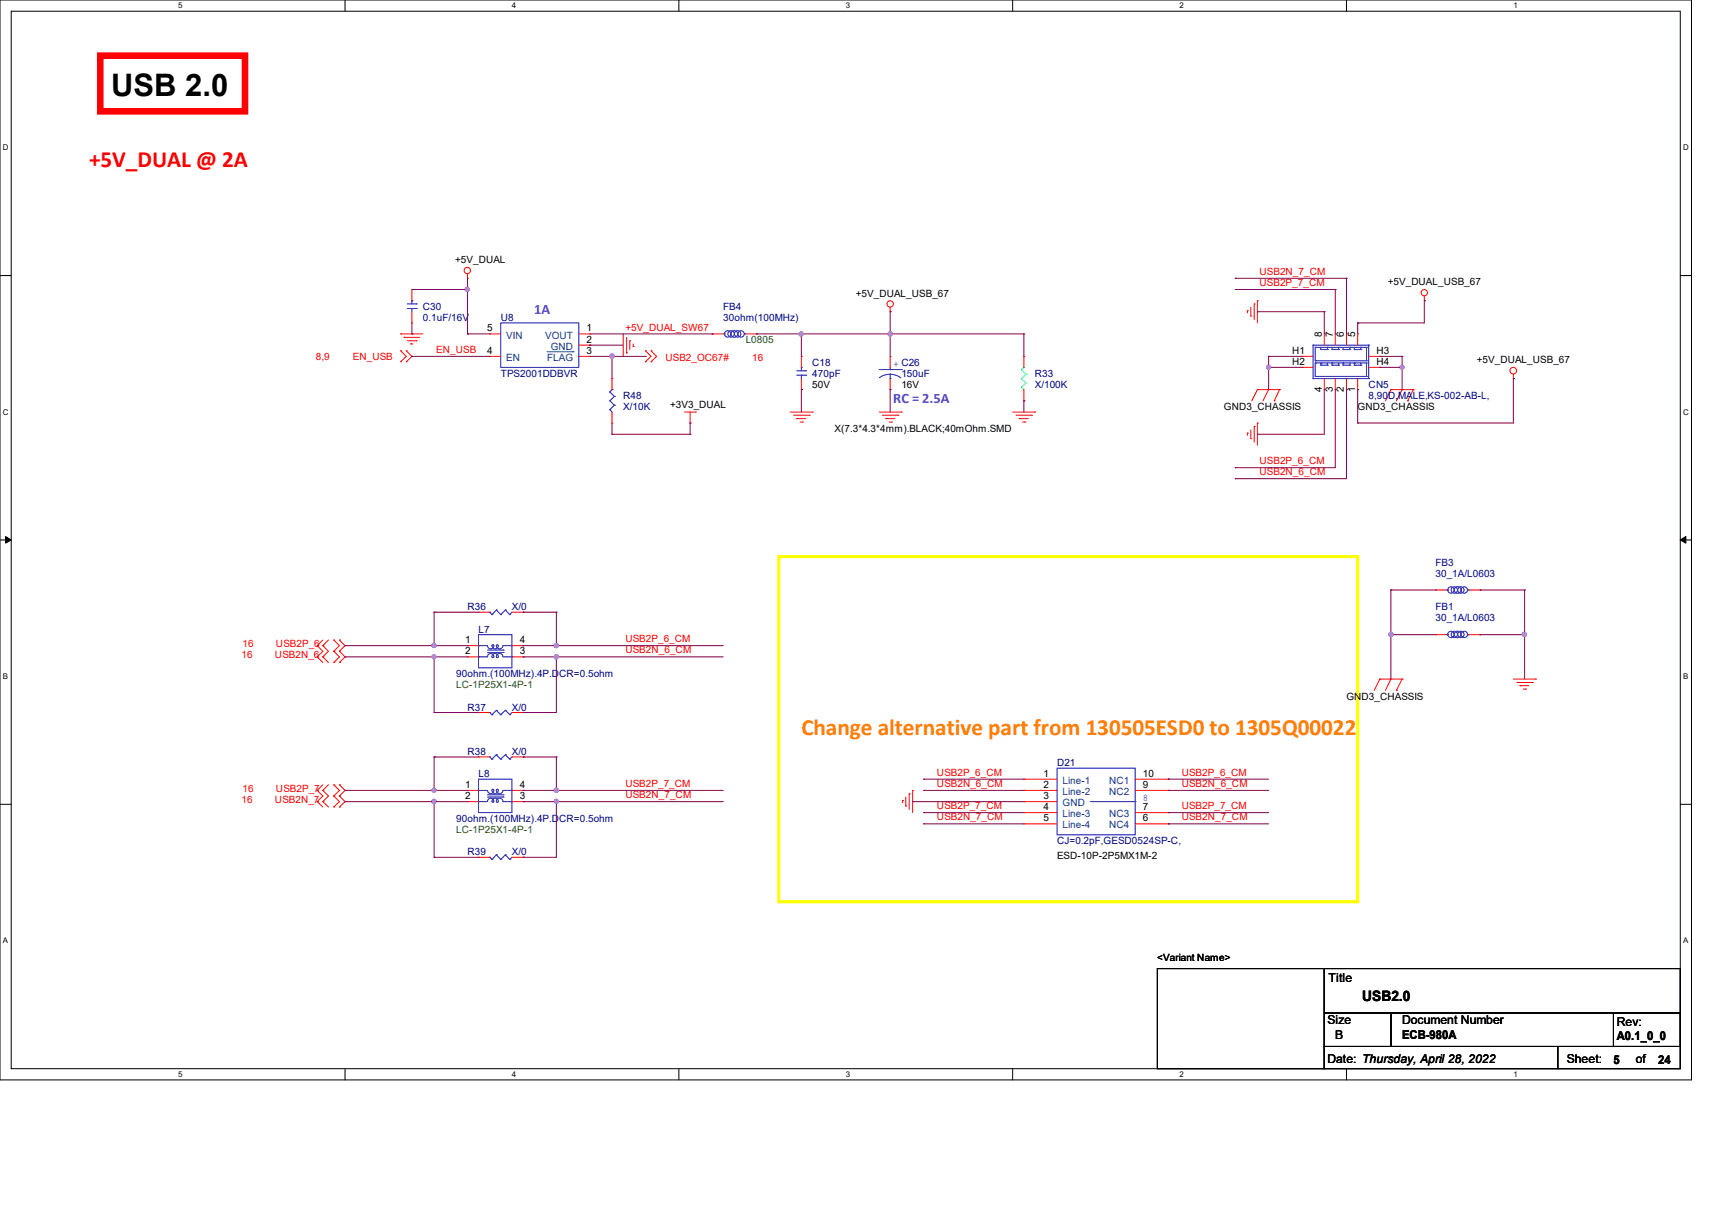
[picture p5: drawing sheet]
<svg xmlns="http://www.w3.org/2000/svg" width="297mm" height="210mm" viewBox="0 0 297 210" stroke-linecap="round" stroke-linejoin="round" font-family="sans-serif">
<path d="M0 0h293.5v187.3h-293.5zM1.9 1.9h289.6v183.4h-289.6z" fill="none" stroke="#000" stroke-width=".17"/>
<g fill="#fff">
<path d="M30.9 .2h.8v1.5h-.8z"/>
<path d="M30.9 185.5h.8v1.6h-.8z"/>
</g>
<path d="M59.9 0v1.9M59.9 185.3v2" fill="none" stroke="#000" stroke-width=".17"/>
<g fill="#fff">
<path d="M88.8 .2h.8v1.5h-.8z"/>
<path d="M88.8 185.5h.8v1.6h-.8z"/>
</g>
<path d="M117.8 0v1.9M117.8 185.3v2" fill="none" stroke="#000" stroke-width=".17"/>
<g fill="#fff">
<path d="M146.7 .2h.8v1.5h-.8z"/>
<path d="M146.7 185.5h.8v1.6h-.8z"/>
</g>
<path d="M175.7 0v1.9M175.7 185.3v2" fill="none" stroke="#000" stroke-width=".17"/>
<g fill="#fff">
<path d="M204.6 .2h.8v1.5h-.8z"/>
<path d="M204.6 185.5h.8v1.6h-.8z"/>
</g>
<path d="M233.6 0v1.9M233.6 185.3v2" fill="none" stroke="#000" stroke-width=".17"/>
<g fill="#fff">
<path d="M262.6 .2h.7v1.5h-.7z"/>
<path d="M262.6 185.5h.7v1.6h-.7z"/>
<path d="M.5 24.8h1v1.6h-1z"/>
<path d="M292 24.8h1v1.6h-1z"/>
<path d="M.5 70.7h1v1.5h-1z"/>
<path d="M292 70.7h1v1.5h-1z"/>
</g>
<path d="M0 47.8h1.9M291.5 47.8h2" fill="none" stroke="#000" stroke-width=".17"/>
<g fill="#fff">
<path d="M.5 116.5h.9v1.6h-.9z"/>
<path d="M292 116.5h.9v1.6h-.9z"/>
</g>
<path d="M0 93.6h1.9M291.5 93.6h2" fill="none" stroke="#000" stroke-width=".17"/>
<path d="M1 93l.9 .6-.9 .6zM291.5 93.6l1-.6v1.2z" fill="#000" stroke="#000" stroke-width=".17"/>
<g fill="#fff">
<path d="M.5 162.4h.9v1.5h-.9z"/>
<path d="M292 162.4h.9v1.5h-.9z"/>
</g>
<path d="M0 139.5h1.9M291.5 139.5h2M200.8 168h28.9v17.3h-28.9zM229.7 175.7h11.6v5.8h-11.6zM229.7 168h61.8v7.7h-61.8zM241.3 175.7h50.2v5.8h-50.2zM279.9 175.7h11.6v5.8h-11.6zM229.7 181.5h40.6v3.8h-40.6zM270.3 181.5h21.2v3.8h-21.2z" fill="none" stroke="#000" stroke-width=".17"/>
<path d="M17.4 9.7h25.1v9.6h-25.1z" fill="none" stroke="#f00" stroke-width="1.1"/>
<path d="M135.1 96.5h100.4v59.9h-100.4z" fill="none" stroke="#ff0" stroke-width=".55"/>
<g fill="none" stroke="#f00" stroke-width=".17">
<path d="M69.5 57.9h.1M69.5 57.9h3.9M70.1 58.5h.1M70.1 58.5h2.7M70.7 59.1h1.5M71.2 59.6h.1M71.2 59.6h.4M71.5 56h.1M71.5 50.2h.1M71.5 50.2v2M71.5 54.1v1.9M72.2 59.1h.1"/>
<path d="M81.1 48.3h.1M81.1 47.5v.8M85 57.9h.1M85 57.9h1.9M100.4 57.9h1.9M100.4 59.9h1.9M102.3 57.9h.1M102.3 59.9h.1M108.1 57.9v3.9M108.7 58.5v2.7M109.3 59.1h.1M109.3 59.1v1.5"/>
<path d="M109.9 59.6v.5M123.6 57.9h.1M123.6 57.9h1.9M129.4 57.9h1.9M131.3 57.9h.1M154.4 54.1h.1M154.4 53.3v.8M216.4 53.9h.1M216.4 53.9v.4M217 54.8h.1M217 53.3v1.5M217.6 52.7h.1"/>
<path d="M217.6 52.7v2.7M218.1 52.2h.1M218.1 52.2v3.8M229.7 57.9h.1M229.7 57.9v2M231.6 57.9h.1M231.6 57.9v2M233.6 57.9h.1M233.6 57.9v2M235.5 57.9h.1M235.5 57.9v2M247.1 52.2h.1"/>
<path d="M247.1 51.4v.8M69.5 62.7h.1M69.5 60.8h.1M69.5 60.8l1 1-1 .9M70.5 60.8h.1M70.5 62.7h.1M70.5 60.8l1 1-1 .9M85 61.8h.1M85 61.8h1.9M100.4 61.8h1.9M102.3 61.8h.1M106.2 73.4h.1"/>
<path d="M106.2 65.7h.1M106.2 65.7v1.9M106.2 71.5v1.9M108.1 61.8h.1M108.7 61.2h.1M109.9 60.1h.1M112 60.8h.1M112 62.7h.1M112 60.8l.9 1-.9 .9M112.9 60.8h.1M112.9 62.7h.1M112.9 60.8l1 1-1 .9"/>
<path d="M118.7 71.5h1.9M119.7 73.4h.1M119.7 71.5v1.9M120.6 71.5h.1M137.1 71.5h3.8M137.7 72h2.7M138.2 72.6h.1M138.2 72.6h1.6M138.8 73.2h.4M139 67.6h.1M139 61.8h.1M139 61.8v1.9"/>
<path d="M139 65.7v1.9M139.2 73.2h.1M140.4 72h.1M140.9 71.5h.1M152.5 71.5h3.9M153.1 72h2.7M153.7 72.6h.1M153.7 72.6h1.5M154.3 73.2h.3M154.4 61.8h.1M154.4 67.6h.1M154.4 61.8v1.9"/>
<path d="M154.4 65.7v1.9M154.6 73.2h.1M155.8 72h.1M156.4 71.5h.1M175.7 71.5h3.8M176.3 72h2.7M176.8 72.6h.1M176.8 72.6h1.6M177.4 73.2h.4M177.6 69.5h.1M177.6 61.8h.1M177.6 61.8v1.9"/>
<path d="M177.6 67.6v1.9M177.8 73.2h.1M179 72h.1M179.5 71.5h.1M216.4 75.1h.1M216.4 75.1v.4M217 76.1h.1M217 74.5v1.6M217.6 74h.1M217.6 74v2.7M218.1 73.4h.1M218.1 67.6h.1"/>
<path d="M218.1 73.4v3.8M218.1 67.6h3.9M218.1 67.6l-.9 1.9M220.1 67.6h.1M220.1 67.6l-1 1.9M221.1 69.5h.1M222 67.6h.1M222 67.6l-.9 1.9M225.9 61.8h.1M225.9 63.7h.1M225.9 61.8h1.9M225.9 63.7h1.9"/>
<path d="M229.7 67.6h.1M229.7 65.7v1.9M231.6 67.6h.1M231.6 65.7v1.9M233.6 67.6h.1M233.6 65.7v1.9M235.5 67.6h.1M235.5 65.7v1.9M237.4 61.8h2M237.4 63.7h2M239.4 61.8h.1M239.4 63.7h.1"/>
<path d="M241.3 67.6h.1M241.3 67.6l-.9 1.9M241.3 67.6h3.9M243.2 67.6h.1M243.2 67.6l-.9 1.9M244.2 69.5h.1M245.2 67.6h.1M245.2 67.6l-1 1.9M262.6 65.7h.1M262.6 64.9v.8M55 113.9h.1M55 112h.1"/>
<path d="M55 112l1 .9-1 1M55 113.9l1 1M56 113.9h.1M56 112h.1M56 112l1 .9-1 1M56 113.9l1 1M56 111l-1 1M57 111l-1 1M57.9 112.9h.1M57.9 114.9h.1M57.9 111h.1M57.9 112.9l1 1-1 1"/>
<path d="M57.9 111l1 1-1 .9M58.9 114.9h.1M58.9 112.9h.1M58.9 111h.1M58.9 112.9l1 1-1 1M58.9 111l1 1-1 .9M81.1 113.9h.1M81.1 112h.1M81.1 113.9h1.9M81.1 112h1.9M83 106.2h.1M83 106.2h2"/>
<path d="M88.8 113.9h2M88.8 112h2M88.8 106.2h2M90.8 112h.1M90.8 113.9h.1M90.8 106.2h.1M239.4 117.8h.1M239.4 117.8l-1 1.9M239.4 117.8h3.8M241.3 117.8h.1M241.3 117.8l-.9 1.9M242.3 119.7h.1"/>
<path d="M243.2 117.8h.1M243.2 117.8l-.9 1.9M249 102.3h.1M249 110.1h.1M249 102.3h2M249 110.1h2M254.8 102.3h2M254.8 110.1h2M256.8 102.3h.1M256.8 110.1h.1M262.6 117.8h3.8M263.1 118.4h2.8"/>
<path d="M263.7 118.9h.1M263.7 118.9h1.6M264.3 119.5h.4M264.7 119.5h.1M265.9 118.4h.1M266.4 117.8h.1M55 139h.1M55 137.1h.1M55 137.1l1 .9-1 1M55 139l1 1M56 139h.1M56 137.1h.1"/>
<path d="M56 137.1l1 .9-1 1M56 139l1 1M56 136.1l-1 1M57 136.1l-1 1M57.9 138h.1M57.9 140h.1M57.9 136.1h.1M57.9 138l1 1-1 1M57.9 136.1l1 1-1 .9M58.9 140h.1M58.9 138h.1M58.9 136.1h.1"/>
<path d="M58.9 138l1 1-1 1M58.9 136.1l1 1-1 .9M81.1 139h.1M81.1 137.1h.1M81.1 137.1h1.9M81.1 139h1.9M83 123.6h.1M83 131.3h.1M83 123.6h2M83 131.3h2M88.8 137.1h2M88.8 139h2"/>
<path d="M88.8 123.6h2M88.8 131.3h2M90.8 123.6h.1M90.8 131.3h.1M90.8 137.1h.1M90.8 139h.1M156.6 138.8h.1M156.6 138.8v.4M157.1 139.8h.1M157.1 138.2v1.6M157.7 137.7h.1M157.7 137.7v2.7"/>
<path d="M158.3 137.1h.1M158.3 137.1v3.8M177.6 135.1h.1M177.6 137.1h.1M177.6 139h.1M177.6 135.1h5.8M177.6 137.1h5.8M177.6 139h5.8M196.9 135.1h5.8M196.9 137.1h5.8M202.7 137.1h.1M202.7 135.1h.1"/>
<path d="M83 148.7h.1M83 148.7h2M88.8 148.7h2M90.8 148.7h.1M177.6 140.9h.1M177.6 142.9h.1M177.6 140.9h5.8M177.6 142.9h5.8M196.9 140.9h5.8M196.9 142.9h5.8M202.7 140.9h.1M202.7 142.9h.1"/>
<circle cx="81.1" cy="46.9" r=".55"/>
<circle cx="154.4" cy="52.7" r=".55"/>
<circle cx="247.1" cy="50.8" r=".55"/>
<circle cx="262.5" cy="64.3" r=".57"/>
</g>
<g fill="none" stroke="#00f" stroke-width=".17">
<path d="M70.7 52.7h1.5M70.7 53.5h1.5M71.5 52.2h.1M71.5 53.5h.1M71.5 52.2v.5M71.5 53.5v.6M72.2 52.7h.1M72.2 53.5h.1M86.9 56h13.5v7.7h-13.5zM125.5 57.9h.2M125.7 57.9h.1M129.2 57.9h.1"/>
<path d="M129.2 57.9h.2M227.8 59.9h.1M227.8 59.9v5.8M227.8 59.9h9.6M237.4 59.9h.1M237.4 59.9v5.8M105.8 68h.1M105.8 71h.1M105.8 69.5h.1M105.8 68l.8 .7M105.8 71l.4 .5M105.8 69.5l.8 .8"/>
<path d="M106.2 67.6h.1M106.2 67.6l-.4 .4M106.6 70.3h.1M106.6 68.7h.1M106.6 70.3l-.8 .7M106.6 68.7l-.8 .8M138.2 64.3h1.6M138.2 65.1h1.6M139 63.7h.1M139 65.1h.1M139 63.7v.6M139 65.1v.6"/>
<path d="M139.8 64.3h.1M139.8 65.1h.1M152.5 64.1h3.9M154.4 65.7h.1M154.4 64.1h.1M154.4 64.9l-.8 .1-1 .5M154.4 64.9l.8 .1 1.1 .5M154.4 63.7v.4M154.4 64.9v.8M156.4 64.1h.1M227.8 65.7h.1M227.8 65.7h9.6"/>
<path d="M228.2 62.6h.1M228.2 60.2h.1M228.2 62.9h.1M228.2 65.3h.1M228.2 60.2h8.9M228.2 62.6h8.9M228.2 60.2v2.4M228.2 62.9v2.4M228.2 65.3h8.9M228.2 62.9h8.9M229.2 60.6h.1M229.2 63.3h.1"/>
<path d="M229.2 62.9h.1M229.2 60.2v.4M229.2 62.9v.4M229.2 60.6h1.1M229.2 63.3h1.1M230.3 60.6h.1M230.3 60.2h.1M230.3 63.3h.1M230.3 60.2v.4M230.3 62.9v.4M231.1 60.6h.1M231.1 63.3h.1"/>
<path d="M231.1 62.9h.1M231.1 60.6h1.1M231.1 60.2v.4M231.1 62.9v.4M231.1 63.3h1.1M232.2 60.6h.1M232.2 60.2h.1M232.2 63.3h.1M232.2 60.2v.4M232.2 62.9v.4M233 60.6h.1M233 63.3h.1"/>
<path d="M233 62.9h.1M233 60.6h1.2M233 60.2v.4M233 62.9v.4M233 63.3h1.2M234.2 60.6h.1M234.2 60.2h.1M234.2 63.3h.1M234.2 60.2v.4M234.2 62.9v.4M234.9 60.6h.1M234.9 63.3h.1"/>
<path d="M234.9 62.9h.1M234.9 60.6h1.2M234.9 60.2v.4M234.9 62.9v.4M234.9 63.3h1.2M236.1 60.6h.1M236.1 60.2h.1M236.1 63.3h.1M236.1 60.2v.4M236.1 62.9v.4M237.1 60.2h.1M237.1 62.6h.1"/>
<path d="M237.1 65.3h.1M237.1 62.9h.1M237.1 60.2v2.4M237.1 62.9v2.4M237.4 65.7h.1M83 110.1h5.8v5.7h-5.8zM83 112h.1M83 113.9h.1M83 112h1.6a.53 .53 0 0 0 .6 .5 .53 .53 0 0 0 .4-.6h-.2a.52 .52 0 0 0 .5 .6 .52 .52 0 0 0 .5-.6l-.1-.1-.2 .2a.57 .57 0 0 0 .6 .5 .57 .57 0 0 0 .5-.5M84.6 113.2h2.7M84.6 112.7h2.7M85 106.2h.1"/>
<path d="M85 106.2l.3 .4M85.3 106.6h.1M85.7 113.9l-.3 .1a.53 .53 0 0 1 .5-.7 .53 .53 0 0 1 .5 .6M85.7 113.9a.55 .55 0 0 0-.6-.6 .55 .55 0 0 0-.5 .6h-1.6M86.1 105.8h.1M86.1 105.8l-.8 .8M86.1 105.8l.8 .8M86.4 113.9l-.1 .1-.2-.1a.57 .57 0 0 1 .6-.6 .57 .57 0 0 1 .5 .6M86.9 106.6h.1M87.3 113.2h.1M87.3 112.7h.1M87.3 112h1.5"/>
<path d="M87.3 113.9h1.5M87.7 105.8h.1M87.7 105.8l.7 .8M87.7 105.8l-.8 .8M88.4 106.6h.1M88.8 113.9h.1M88.8 112h.1M88.8 106.2l-.4 .4M251 102.3h.2M251 110.1h.2M251.2 102.3h.1M251.2 110.1h.1"/>
<path d="M254.6 102.3h.1M254.6 110.1h.1M254.6 102.3h.2M254.6 110.1h.2M83 135.1h5.8v5.8h-5.8zM83 137.1h.1M83 139h.1M84.6 138.2h2.7M84.6 137.8h2.7M85 123.6h.1M85 131.3h.1M85 123.6l.3 .4"/>
<path d="M85 131.3l.3 .4M85.3 124h.1M85.3 131.7h.1M86.1 123.2h.1M86.1 130.9h.1M86.1 123.2l-.8 .8M86.1 123.2l.8 .8M86.1 130.9l-.8 .8M86.1 130.9l.8 .8M86.9 124h.1M86.9 131.7h.1M87.2 139a.55 .55 0 0 0-.5-.6 .55 .55 0 0 0-.5 .7h.2a.51 .51 0 0 0-.5-.7 .51 .51 0 0 0-.5 .7h.2a.53 .53 0 0 0-.4-.7 .53 .53 0 0 0-.6 .6h-1.6"/>
<path d="M87.2 137.1a.56 .56 0 0 1-.6 .5 .56 .56 0 0 1-.4-.7h.2a.53 .53 0 0 1-.5 .7 .53 .53 0 0 1-.5-.7h.2a.54 .54 0 0 1-.4 .7 .54 .54 0 0 1-.6-.5h-1.6M87.3 138.2h.1M87.3 137.8h.1M87.3 139h1.5M87.3 137.1h1.5M87.7 123.2h.1M87.7 130.9h.1M87.7 123.2l.7 .8M87.7 123.2l-.8 .8M87.7 130.9l.7 .8M87.7 130.9l-.8 .8M88.4 124h.1"/>
<path d="M88.4 131.7h.1M88.8 139h.1M88.8 137.1h.1M88.8 123.6l-.4 .4M88.8 131.3l-.4 .4M183.4 133.2h13.5v11.6h-13.5zM189.2 139h7.7M196.9 139h.1M85 148.7h.1M85 148.7l.3 .4M85.3 149.1h.1M86.1 148.3h.1"/>
<path d="M86.1 148.3l-.8 .8M86.1 148.3l.8 .8M86.9 149.1h.1M87.7 148.3h.1M87.7 148.3l.7 .8M87.7 148.3l-.8 .8M88.4 149.1h.1M88.8 148.7l-.4 .4"/>
<circle cx="126.2" cy="57.9" r=".55"/>
<circle cx="126.8" cy="57.9" r=".55"/>
<circle cx="127.4" cy="57.9" r=".57"/>
<circle cx="128" cy="57.9" r=".55"/>
<circle cx="128.6" cy="57.9" r=".55"/>
<circle cx="251.7" cy="102.3" r=".55"/>
<circle cx="251.7" cy="110" r=".55"/>
<circle cx="252.3" cy="110" r=".55"/>
<circle cx="252.3" cy="102.3" r=".55"/>
<circle cx="252.9" cy="102.3" r=".57"/>
<circle cx="252.9" cy="110" r=".57"/>
<circle cx="253.4" cy="110" r=".55"/>
<circle cx="253.4" cy="102.3" r=".55"/>
<circle cx="254" cy="110" r=".55"/>
<circle cx="254" cy="102.3" r=".55"/>
</g>
<path d="M177.2 64.1h.1M177.2 67.2h.1M177.2 65.7h.1M177.2 64.1l.8 .8M177.2 67.2l.4 .4M177.2 65.7l.8 .7M177.6 63.7h.1M177.6 63.7l-.4 .4M178 66.4h.1M178 64.9h.1M178 66.4l-.8 .8M178 64.9l-.8 .8" fill="none" stroke="#00ff80" stroke-width=".17"/>
<path d="M94.9 61h4.5M99.4 61h.1" fill="none" stroke="#004080" stroke-width=".17"/>
<g fill="none" stroke="#800040" stroke-width=".17">
<path d="M71.5 57.9h.1M71.5 50.2h9.6M71.5 56v1.9M81.1 50.2h.1M81.1 57.9h.1M81.1 48.3v9.6M81.1 57.9h3.9M102.3 59.9h.1M102.3 57.9h21.3M102.3 59.9h5.8M123.6 57.9h.1M131.3 57.9h.1"/>
<path d="M131.3 57.9h46.3M139 57.9h.1M139 57.9v3.9M154.4 57.9h.1M154.4 54.1h.1M154.4 54.1v7.7M177.6 57.9h.1M177.6 57.9v3.9M214.3 48.3h.1M214.3 50.2h.1M214.3 50.2h17.3M214.3 48.3h19.3"/>
<path d="M218.1 54.1h.1M218.1 54.1h11.6M229.7 54.1h.1M229.7 54.1v3.8M231.6 50.2h.1M231.6 50.2v7.7M233.6 48.3h.1M233.6 48.3v9.6M235.5 56h.1M235.5 56v1.9M247.1 52.2h.1M247.1 52.2v3.8h-11.6"/>
<path d="M71.5 61.8h.1M71.5 61.8h13.5M102.3 61.8h9.7M106.2 61.8h.1M106.2 75.3h.1M106.2 61.8v3.9M106.2 73.4v1.9M106.2 75.3h13.5M112 61.8h.1M119.7 75.3h.1M119.7 73.4h.1M119.7 73.4v1.9"/>
<path d="M139 67.6h.1M139 67.6v3.9M154.4 67.6h.1M154.4 67.6v3.9M177.6 69.5h.1M177.6 69.5v2M218.1 75.3h.1M220.1 63.7h.1M220.1 61.8h.1M220.1 61.8h5.8M220.1 61.8v5.8M220.1 63.7h5.8"/>
<path d="M229.7 67.6h.1M229.7 67.6v7.7h-11.6M231.6 67.6h.1M231.6 67.6v13.5h-17.3M233.6 67.6h.1M233.6 67.6v15.4h-19.3M235.5 73.4h.1M235.5 67.6h.1M235.5 67.6v5.8M239.4 61.8h.1M239.4 63.7h.1M239.4 61.8h3.8"/>
<path d="M239.4 63.7h3.8M243.2 63.7h.1M243.2 61.8h.1M243.2 61.8v5.8M262.6 65.7h.1M262.6 65.7v7.7h-27.1M214.3 83h.1M214.3 81.1h.1M59.9 112h.1M59.9 113.9h.1M59.9 113.9h21.2M59.9 112h21.2"/>
<path d="M75.3 106.2h.1M75.3 113.9h.1M75.3 112h.1M75.3 106.2h7.7M75.3 106.2v5.8M75.3 113.9v9.7M90.8 113.9h.1M90.8 112h.1M90.8 106.2h.1M90.8 113.9h34.7M90.8 112h34.7M90.8 106.2h5.7"/>
<path d="M96.5 106.2h.1M96.5 113.9h.1M96.5 112h.1M96.5 106.2v5.8M96.5 113.9v9.7h-5.7M241.3 102.3h.1M241.3 110.1h.1M241.3 102.3v15.5M241.3 102.3h7.7M241.3 110.1h7.7M256.8 102.3h.1M256.8 110.1h.1"/>
<path d="M256.8 102.3h7.7M256.8 110.1h7.7M264.5 102.3h.1M264.5 110.1h.1M264.5 102.3v15.5M59.9 137.1h.1M59.9 139h.1M59.9 139h21.2M59.9 137.1h21.2M75.3 123.6h.1M75.3 131.3h.1M75.3 139h.1"/>
<path d="M75.3 137.1h.1M75.3 131.3v5.8M75.3 139v9.7M75.3 123.6h7.7M75.3 131.3h7.7M90.8 123.6h.1M90.8 139h.1M90.8 137.1h.1M90.8 131.3h.1M90.8 139h34.7M90.8 137.1h34.7M90.8 131.3h5.7"/>
<path d="M96.5 131.3h.1M96.5 139h.1M96.5 137.1h.1M96.5 131.3v5.8M96.5 139v9.7h-5.7M158.3 139h.1M158.3 139h19.3M160.2 137.1h.1M160.2 135.1h.1M160.2 137.1h17.4M160.2 135.1h17.4M202.7 137.1h.1"/>
<path d="M202.7 135.1h.1M202.7 137.1h17.4M202.7 135.1h17.4M75.3 148.7h.1M75.3 148.7h7.7M90.8 148.7h.1M160.2 142.9h.1M160.2 140.9h.1M160.2 142.9h17.4M160.2 140.9h17.4M202.7 142.9h.1M202.7 140.9h.1"/>
<path d="M202.7 142.9h17.4M202.7 140.9h17.4"/>
</g>
<g fill="#f0f" stroke="#f0f" stroke-width=".17">
<circle cx="81.1" cy="50.2" r=".38"/>
<circle cx="154.4" cy="57.9" r=".38"/>
<circle cx="139" cy="57.9" r=".38"/>
<circle cx="75.3" cy="139" r=".36"/>
<circle cx="96.5" cy="139" r=".38"/>
<circle cx="106.2" cy="61.8" r=".38"/>
<circle cx="241.3" cy="110" r=".38"/>
<circle cx="264.5" cy="110" r=".38"/>
<circle cx="75.3" cy="112" r=".36"/>
<circle cx="75.3" cy="113.9" r=".36"/>
<circle cx="75.3" cy="137.1" r=".36"/>
<circle cx="96.5" cy="113.9" r=".38"/>
<circle cx="96.5" cy="112" r=".38"/>
<circle cx="96.5" cy="137.1" r=".38"/>
<circle cx="220.1" cy="63.7" r=".36"/>
<circle cx="243.2" cy="63.7" r=".36"/>
</g>
<text font-size="5.4" x="19.3" y="16.6">USB 2.0</text>
<text font-size="4" fill="#f00" x="15.5" y="28.9">+5V_DUAL @ 2A</text>
<text font-size="4" fill="#ff8000" x="139" y="127.4">Change alternative part from 130505ESD0 to 1305Q00022</text>
<g font-size="2.5" fill="#8000ff">
<text x="92.7" y="54.5">1A</text>
<text x="155" y="69.9">RC = 2.5A</text>
</g>
<text font-size="2.5" x="236.3" y="173.6">USB2.0</text>
<g font-size="2.1">
<text x="230.5" y="170.3">Title</text>
<text x="230.3" y="177.6">Size</text>
<text x="243.2" y="177.6">Document Number</text>
<text x="280.5" y="178">Rev:</text>
<text x="230.3" y="184.4">Date: Thursday, April 28, 2022</text>
<text x="231.6" y="180.1">B</text>
<text x="243.2" y="180.2">ECB-980A</text>
<text x="271.8" y="184.4">Sheet:</text>
<text x="279.9" y="184.4">5</text>
<text x="280.5" y="180.4">A0.1_0_0</text>
<text x="283.8" y="184.4">of</text>
<text x="287.7" y="184.4">24</text>
</g>
<g font-size="1.7">
<text x="78.9" y="45.6">+5V_DUAL</text>
<text x="148.5" y="51.4">+5V_DUAL_USB_67</text>
<text x="240.7" y="49.5">+5V_DUAL_USB_67</text>
<text x="84.5" y="57.5">5</text>
<text x="101.8" y="57.5">1</text>
<text x="101.8" y="59.4">2</text>
<text x="229.3" y="58.5" transform="rotate(-90 229.3 58.5)">8</text>
<text x="231.2" y="58.5" transform="rotate(-90 231.2 58.5)">7</text>
<text x="233.2" y="58.5" transform="rotate(-90 233.2 58.5)">6</text>
<text x="235.1" y="58.5" transform="rotate(-90 235.1 58.5)">5</text>
<text x="84.5" y="61.4">4</text>
<text x="101.8" y="61.4">3</text>
<text x="224.2" y="61.4">H1</text>
<text x="224.2" y="63.3">H2</text>
<text x="238.8" y="61.4">H3</text>
<text x="238.8" y="63.3">H4</text>
<text x="256.2" y="63">+5V_DUAL_USB_67</text>
<text x="116.2" y="70.7">+3V3_DUAL</text>
<text x="140.9" y="67.3">50V</text>
<text x="156.4" y="67.3">16V</text>
<text x="212.3" y="71.1">GND3_CHASSIS</text>
<text x="229.3" y="68" transform="rotate(-90 229.3 68)">4</text>
<text x="231.2" y="68" transform="rotate(-90 231.2 68)">3</text>
<text x="233.2" y="68" transform="rotate(-90 233.2 68)">2</text>
<text x="235.1" y="68" transform="rotate(-90 235.1 68)">1</text>
<text x="235.5" y="71.1">GND3_CHASSIS</text>
<text x="144.8" y="75">X(7.3*4.3*4mm).BLACK;40mOhm.SMD</text>
<text x="80.7" y="113.5">2</text>
<text x="80.7" y="111.5">1</text>
<text x="90.2" y="111.5">4</text>
<text x="90.2" y="113.5">3</text>
<text x="233.6" y="121.3">GND3_CHASSIS</text>
<text x="80.7" y="136.6">1</text>
<text x="90.2" y="136.6">4</text>
<text x="181.1" y="134.7">1</text>
<text x="181.1" y="136.6">2</text>
<text x="198.3" y="136.6">9</text>
<text x="198.3" y="134.7">10</text>
<text x="80.7" y="138.6">2</text>
<text x="90.2" y="138.6">3</text>
<text x="181.1" y="138.6">3</text>
<text x="181.1" y="140.5">4</text>
<text x="181.1" y="142.4">5</text>
<text x="198.3" y="140.5">7</text>
<text x="198.3" y="142.4">6</text>
<text x="183.4" y="148.9">ESD-10P-2P5MX1M-2</text>
<text x="200.8" y="166.7">&lt;Variant Name&gt;</text>
</g>
<g font-size="1.7" fill="#f00">
<text x="218.5" y="47.7">USB2N_7_CM</text>
<text x="218.5" y="49.6">USB2P_7_CM</text>
<text x="108.5" y="57.3">+5V_DUAL_SW67</text>
<text x="54.8" y="62.4">8,9</text>
<text x="61.2" y="62.4">EN_USB</text>
<text x="75.7" y="61.2">EN_USB</text>
<text x="115.4" y="62.6">USB2_OC67#</text>
<text x="130.5" y="62.6">16</text>
<text x="218.5" y="82.4">USB2N_6_CM</text>
<text x="218.5" y="80.5">USB2P_6_CM</text>
<text x="42.1" y="112.2">16</text>
<text x="47.9" y="112.2">USB2P_6</text>
<text x="108.5" y="113.3">USB2N_6_CM</text>
<text x="108.5" y="111.4">USB2P_6_CM</text>
<text x="41.9" y="114.2">16</text>
<text x="47.7" y="114.2">USB2N_6</text>
<text x="42.1" y="137.3">16</text>
<text x="47.9" y="137.3">USB2P_7</text>
<text x="108.5" y="136.5">USB2P_7_CM</text>
<text x="162.6" y="136.5">USB2N_6_CM</text>
<text x="162.6" y="134.5">USB2P_6_CM</text>
<text x="205" y="136.5">USB2N_6_CM</text>
<text x="205" y="134.5">USB2P_6_CM</text>
<text x="41.9" y="139.3">16</text>
<text x="47.7" y="139.3">USB2N_7</text>
<text x="108.5" y="138.4">USB2N_7_CM</text>
<text x="162.6" y="142.3">USB2N_7_CM</text>
<text x="162.6" y="140.3">USB2P_7_CM</text>
<text x="205" y="142.3">USB2N_7_CM</text>
<text x="205" y="140.3">USB2P_7_CM</text>
</g>
<g font-size="1.7" fill="#000080">
<text x="73.4" y="53.8">C30</text>
<text x="125.5" y="53.8">FB4</text>
<text x="73.4" y="55.7">0.1uF/16V</text>
<text x="86.9" y="55.7">U8</text>
<text x="125.5" y="55.7">30ohm(100MHz)</text>
<text x="86.9" y="65.3">TPS2001DDBVR</text>
<text x="140.9" y="63.4">C18</text>
<text x="140.9" y="65.3">470pF</text>
<text x="156.4" y="65.3">150uF</text>
<text x="179.5" y="65.3">R33</text>
<text x="108.1" y="69.2">R48</text>
<text x="108.1" y="71.1">X/10K</text>
<text x="179.5" y="67.3">X/100K</text>
<text x="237.4" y="67.3">CN5</text>
<text x="237.4" y="69.2">8,90D,MALE,KS-002-AB-L,</text>
<text x="249" y="98.1">FB3</text>
<text x="249" y="100.1">30_1A/L0603</text>
<text x="81.1" y="105.9">R36</text>
<text x="88.8" y="105.9">X/0</text>
<text x="249" y="105.9">FB1</text>
<text x="249" y="107.8">30_1A/L0603</text>
<text x="83" y="109.7">L7</text>
<text x="79.2" y="117.4">90ohm.(100MHz).4P.DCR=0.5ohm</text>
<text x="81.1" y="123.2">R37</text>
<text x="88.8" y="123.2">X/0</text>
<text x="81.1" y="131">R38</text>
<text x="88.8" y="131">X/0</text>
<text x="83" y="134.8">L8</text>
<text x="183.4" y="132.9">D21</text>
<text x="79.2" y="142.5">90ohm.(100MHz).4P.DCR=0.5ohm</text>
<text x="81.1" y="148.3">R39</text>
<text x="88.8" y="148.3">X/0</text>
<text x="183.4" y="146.4">CJ=0.2pF,GESD0524SP-C,</text>
</g>
<g font-size="1.7" fill="#004080">
<text x="87.8" y="58.7">VIN</text>
<text x="94.6" y="58.7">VOUT</text>
<text x="87.8" y="62.6">EN</text>
<text x="94.9" y="62.6">FLAG</text>
<text x="95.5" y="60.7">GND</text>
<text x="184.4" y="135.9">Line-1</text>
<text x="184.4" y="137.9">Line-2</text>
<text x="192.4" y="137.9">NC2</text>
<text x="192.4" y="135.9">NC1</text>
<text x="184.4" y="139.8">GND</text>
<text x="184.4" y="141.7">Line-3</text>
<text x="184.4" y="143.7">Line-4</text>
<text x="192.4" y="141.7">NC3</text>
<text x="192.4" y="143.7">NC4</text>
</g>
<g font-size="1.7" fill="#008000">
<text x="129.4" y="59.5">L0805</text>
<text x="79.2" y="119.4">LC-1P25X1-4P-1</text>
<text x="79.2" y="144.5">LC-1P25X1-4P-1</text>
</g>
<g font-size="1.7" fill="#00f">
<text x="155" y="63.6">+ C26</text>
<text x="198.3" y="138.8">8</text>
</g>
<g font-size="1.4">
<text x="30.9" y="1.4">5</text>
<text x="88.8" y="1.4">4</text>
<text x="146.7" y="1.4">3</text>
<text x="204.6" y="1.4">2</text>
<text x="262.6" y="1.4">1</text>
<text x=".5" y="26.1">D</text>
<text x="292" y="26.1">D</text>
<text x=".5" y="71.9">C</text>
<text x="292" y="71.9">C</text>
<text x=".5" y="117.8">B</text>
<text x="292" y="117.8">B</text>
<text x=".5" y="163.6">A</text>
<text x="292" y="163.6">A</text>
<text x="30.9" y="186.8">5</text>
<text x="88.8" y="186.8">4</text>
<text x="146.7" y="186.8">3</text>
<text x="204.6" y="186.8">2</text>
<text x="262.6" y="186.8">1</text>
</g>
</svg>
